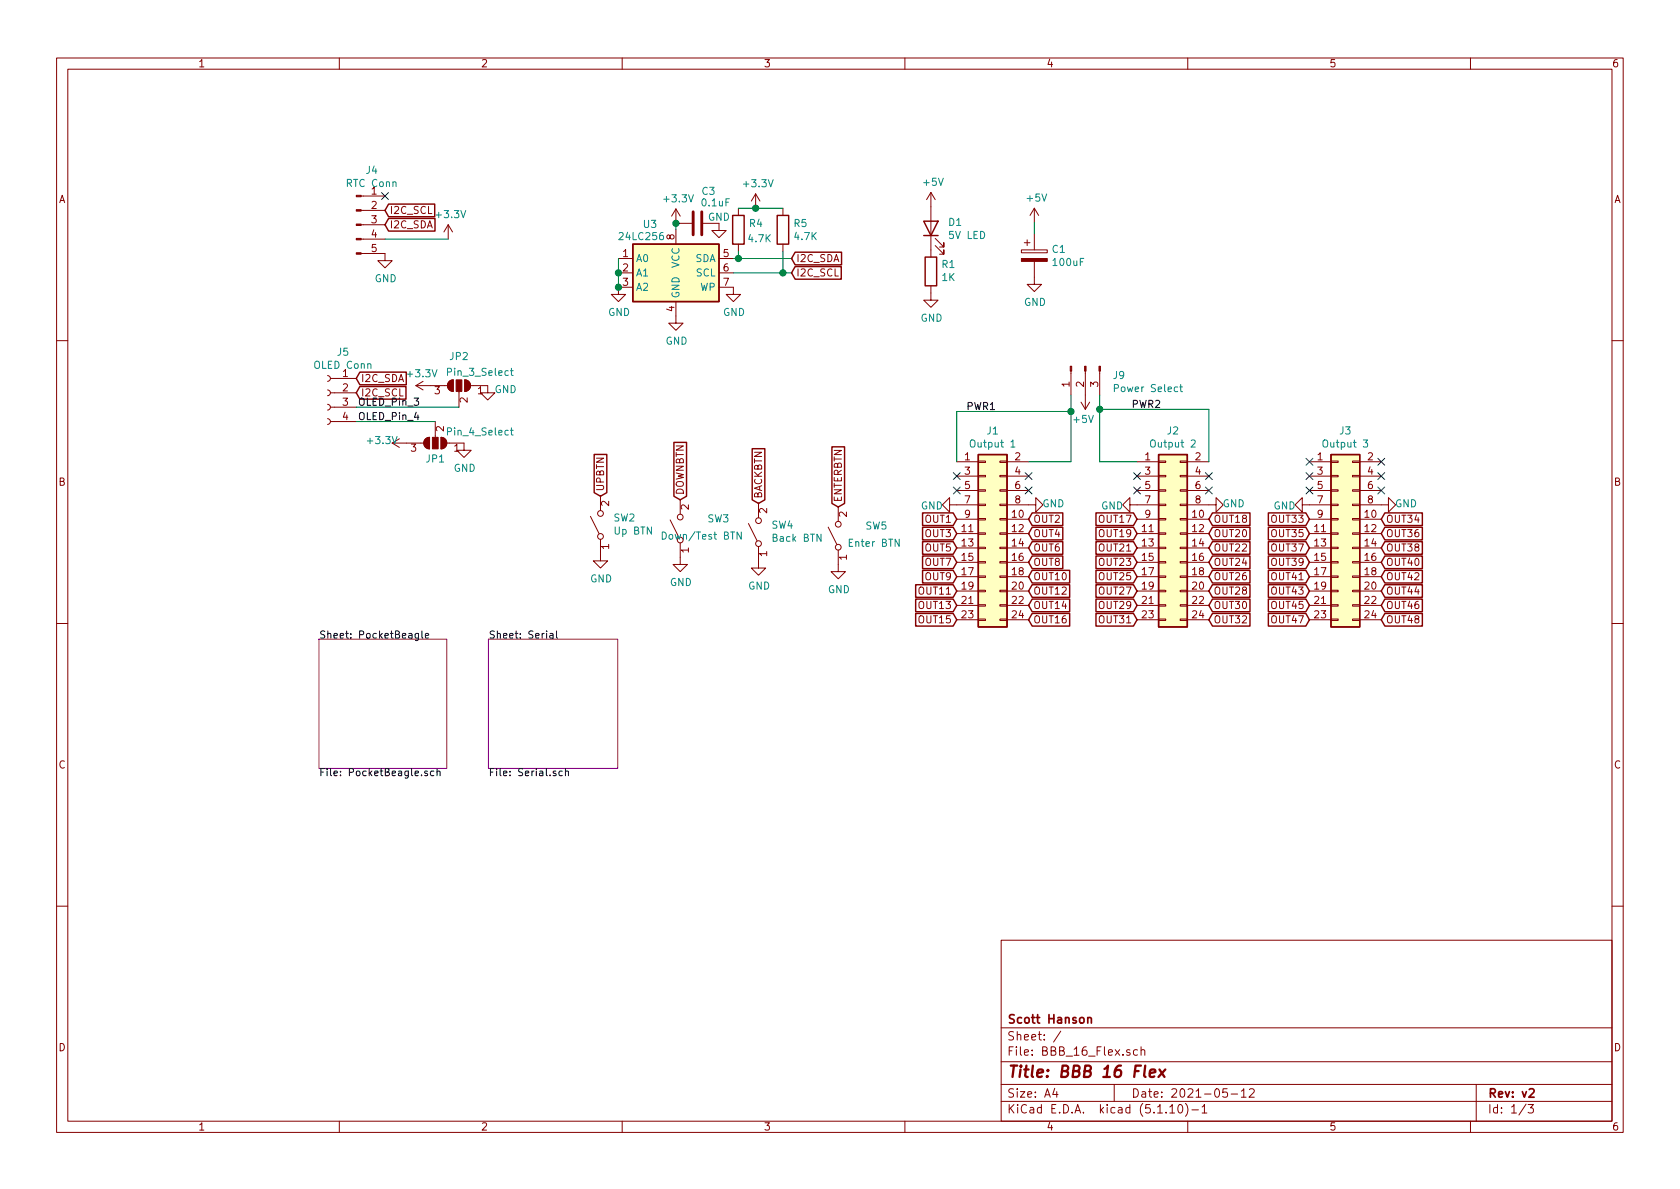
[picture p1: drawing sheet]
<svg xmlns="http://www.w3.org/2000/svg" width="297mm" height="210mm" viewBox="0 0 297 210" stroke-linecap="round" stroke-linejoin="round" font-family="sans-serif">
<g fill="none" stroke="#840000" stroke-width=".18">
<path d="M10 10.3h277v189.9h-277zM12 12.2h273v186.1h-273zM60 10.3v1.9M110 10.3v1.9M160 10.3v1.9M210 10.3v1.9M260 10.3v1.9M63.9 39.7h4.2M63.9 37.2h4.2M63.9 34.7h4.2M79.2 39.7l-.7 1.3M79.2 39.7v2.6"/>
<path d="M79.2 39.7l.8 1.3M119.5 37l-.8 1.2M119.5 37v2.5h2.8M119.5 37l.8 1.2M124.3 39.5h2.8v1.3h1.3l-1.3 1.2-1.2-1.2h1.2M130.6 36.8v1.3M133.6 34.3l-.8 1.3M133.6 34.3v2.5M133.6 34.3l.8 1.3M138.4 36.8v1.3M164.6 34v11.5M164.6 34l-.8 1.3"/>
<path d="M164.6 34l.8 1.3M182.9 36.8v2.6M182.9 36.8l-.8 1.3M182.9 36.8l.7 1.3M63.9 44.8h4.2v1.3h1.2l-1.2 1.3-1.3-1.3h1.3M63.9 42.3h4.2M109.3 45.7h2.6M109.3 48.3h2.6M111.9 50.8h-2.6v1.3h1.3l-1.3 1.2-1.2-1.2h1.2M119.5 53.3v3.8h1.3l-1.3 1.3-1.3-1.3h1.3M119.5 40.6v2.6M127.1 50.8h2.6v1.3h1.2l-1.2 1.2-1.3-1.2h1.3"/>
<path d="M127.1 45.7h2.6M127.1 48.3h2.6M130.6 43.2v1.2M138.4 43.2v1.2M164.6 50.5v2.6h1.3l-1.3 1.3-1.3-1.3h1.3M165.4 43.4l1.5 1.6v-.8v.8h-.8M165.4 42.2l1.5 1.5v-.8v.8h-.8M180.6 44.2h4.6v.5h-4.6zM181.1 42.9h1M181.6 42.4v1M182.9 46.2v4.1h1.2l-1.2 1.3-1.3-1.3h1.3M182.9 41.4v2.8"/>
<path d="M10 60.2h2M57.9 74l.3 .2 .2 .2-.1 .5-.4 .2M57.9 71.5l.3 .1 .2 .3-.1 .4-.4 .2M57.9 69l.3 .1 .2 .3-.1 .4-.4 .2M57.9 66.4l.3 .1 .2 .3-.1 .5-.4 .1M58.4 74.5h4.6M58.4 72h4.6M58.4 69.5h4.6M58.4 66.9h4.6M69.3 78.4l1.3 .7M69.3 78.4h5.6M70.6 77.6l-1.3 .8"/>
<path d="M73.5 68.2h5.6M73.5 68.2l1.3 .8M74.8 67.4l-1.3 .8M75.2 77.7l.4-.3 .3-.1v2.1a1.03 1.03 0 0 1-.9-.6 1.03 1.03 0 0 1 .2-1.1zM77 74.5v2.8M78 77.3a1.02 1.02 0 0 1 1 1.1 1.02 1.02 0 0 1-1 1zM79 78.4h3v1.2h1.3l-1.3 1.3-1.2-1.3h1.2M79.3 67.5l.5-.3h.3v2a1.03 1.03 0 0 1-.9-.6 1.03 1.03 0 0 1 .1-1.1zM81.2 69.2v2.8M82.2 67.2a1.02 1.02 0 0 1 1 1 1.02 1.02 0 0 1-1 1zM83.2 68.2h3v1.3h1.3l-1.3 1.2-1.2-1.2h1.2M189.4 65.6v4.2"/>
<path d="M191.1 71.1l.8 1.3M191.9 65.6v6.8M192.7 71.1l-.8 1.3M194.4 65.6v4.2M285 60.2h2M104.4 91.3l1.5 3.1M106.2 95.4v3.8h1.2l-1.2 1.3-1.3-1.3h1.3M106.2 87.8v2.5M118.5 91.9l1.5 3.1M120.3 96v3.8h1.2l-1.2 1.3-1.3-1.3h1.3M120.3 88.4v2.5M132.3 92.6l1.6 3"/>
<path d="M134.1 96.6v3.9h1.3l-1.3 1.2-1.3-1.2h1.3M134.1 89v2.6M146.4 93.2l1.6 3.1M148.2 97.3v3.8h1.3l-1.3 1.3-1.3-1.3h1.3M148.2 89.7v2.5M167.9 89.3v-1.3l-1.3 1.3 1.3 1.2v-1.2h5.1M169.2 81.7h3.8M169.2 91.8h3.8M169.2 94.4h3.8M169.2 96.9h3.8M169.2 99.4h3.8M169.2 84.2h3.8"/>
<path d="M169.2 86.7h3.8M173 99.3h1.2v.3h-1.2zM173 96.8h1.2v.2h-1.2zM173 91.7h1.2v.2h-1.2zM173 89.1h1.2v.3h-1.2zM173 86.6h1.2v.3h-1.2zM173 84.1h1.2v.2h-1.2zM173 94.2h1.2v.3h-1.2zM173 81.5h1.2v.3h-1.2zM176.8 99.3h1.3v.3h-1.3zM176.8 96.8h1.3v.2h-1.3zM176.8 91.7h1.3v.2h-1.3z"/>
<path d="M176.8 89.1h1.3v.3h-1.3zM176.8 86.6h1.3v.3h-1.3zM176.8 84.1h1.3v.2h-1.3zM176.8 94.2h1.3v.3h-1.3zM176.8 81.5h1.3v.3h-1.3zM178.1 89.3h5v-1.3l1.3 1.3-1.3 1.2v-1.2M178.1 81.7h3.8M178.1 91.8h3.8M178.1 94.4h3.8M178.1 96.9h3.8M178.1 99.4h3.8M178.1 84.2h3.8"/>
<path d="M178.1 86.7h3.8M199.8 89.3v-1.3l-1.3 1.3 1.3 1.2v-1.2h5.1M201 81.7h3.9M201 91.8h3.9M201 94.4h3.9M201 96.9h3.9M201 99.4h3.9M201 84.2h3.9M201 86.7h3.9M204.9 99.3h1.2v.3h-1.2zM204.9 96.8h1.2v.2h-1.2zM204.9 91.7h1.2v.2h-1.2z"/>
<path d="M204.9 89.1h1.2v.3h-1.2zM204.9 86.6h1.2v.3h-1.2zM204.9 84.1h1.2v.2h-1.2zM204.9 94.2h1.2v.3h-1.2zM204.9 81.5h1.2v.3h-1.2zM208.7 99.3h1.2v.3h-1.2zM208.7 96.8h1.2v.2h-1.2zM208.7 91.7h1.2v.2h-1.2zM208.7 89.1h1.2v.3h-1.2zM208.7 86.6h1.2v.3h-1.2zM208.7 84.1h1.2v.2h-1.2zM208.7 94.2h1.2v.3h-1.2z"/>
<path d="M208.7 81.5h1.2v.3h-1.2zM209.9 89.3h5.1v-1.3l1.3 1.3-1.3 1.2v-1.2M209.9 81.7h3.8M209.9 91.8h3.8M209.9 94.4h3.8M209.9 96.9h3.8M209.9 99.4h3.8M209.9 84.2h3.8M209.9 86.7h3.8M230.3 89.3v-1.3l-1.3 1.3 1.3 1.2v-1.2h5M231.5 81.7h3.8M231.5 91.8h3.8"/>
<path d="M231.5 94.4h3.8M231.5 96.9h3.8M231.5 99.4h3.8M231.5 84.2h3.8M231.5 86.7h3.8M235.3 99.3h1.3v.3h-1.3zM235.3 96.8h1.3v.2h-1.3zM235.3 91.7h1.3v.2h-1.3zM235.3 89.1h1.3v.3h-1.3zM235.3 86.6h1.3v.3h-1.3zM235.3 84.1h1.3v.2h-1.3zM235.3 94.2h1.3v.3h-1.3z"/>
<path d="M235.3 81.5h1.3v.3h-1.3zM239.1 99.3h1.3v.3h-1.3zM239.1 96.8h1.3v.2h-1.3zM239.1 91.7h1.3v.2h-1.3zM239.1 89.1h1.3v.3h-1.3zM239.1 86.6h1.3v.3h-1.3zM239.1 84.1h1.3v.2h-1.3zM239.1 94.2h1.3v.3h-1.3zM239.1 81.5h1.3v.3h-1.3zM240.4 89.3h5.1v-1.3l1.3 1.3-1.3 1.2v-1.2M240.4 81.7h3.8M240.4 91.8h3.8"/>
<path d="M240.4 94.4h3.8M240.4 96.9h3.8M240.4 99.4h3.8M240.4 84.2h3.8M240.4 86.7h3.8M10 110.3h2M169.2 102h3.8M169.2 104.5h3.8M169.2 107.1h3.8M169.2 109.6h3.8M173 101.8h1.2v.3h-1.2zM173 104.4h1.2v.2h-1.2z"/>
<path d="M173 106.9h1.2v.3h-1.2zM173 109.5h1.2v.2h-1.2zM176.8 101.8h1.3v.3h-1.3zM176.8 104.4h1.3v.2h-1.3zM176.8 106.9h1.3v.3h-1.3zM176.8 109.5h1.3v.2h-1.3zM178.1 102h3.8M178.1 104.5h3.8M178.1 107.1h3.8M178.1 109.6h3.8M201 102h3.9M201 104.5h3.9"/>
<path d="M201 107.1h3.9M201 109.6h3.9M204.9 101.8h1.2v.3h-1.2zM204.9 104.4h1.2v.2h-1.2zM204.9 106.9h1.2v.3h-1.2zM204.9 109.5h1.2v.2h-1.2zM208.7 101.8h1.2v.3h-1.2zM208.7 104.4h1.2v.2h-1.2zM208.7 106.9h1.2v.3h-1.2zM208.7 109.5h1.2v.2h-1.2zM209.9 102h3.8M209.9 104.5h3.8"/>
<path d="M209.9 107.1h3.8M209.9 109.6h3.8M231.5 102h3.8M231.5 104.5h3.8M231.5 107.1h3.8M231.5 109.6h3.8M235.3 101.8h1.3v.3h-1.3zM235.3 104.4h1.3v.2h-1.3zM235.3 106.9h1.3v.3h-1.3zM235.3 109.5h1.3v.2h-1.3zM239.1 101.8h1.3v.3h-1.3zM239.1 104.4h1.3v.2h-1.3z"/>
<path d="M239.1 106.9h1.3v.3h-1.3zM239.1 109.5h1.3v.2h-1.3zM240.4 102h3.8M240.4 104.5h3.8M240.4 107.1h3.8M240.4 109.6h3.8M285 110.3h2M10 160.2h2M177 166.3h108v32h-108zM285 160.2h2M60 198.3v1.9M110 198.3v1.9"/>
<path d="M160 198.3v1.9M177 194.8h108M177 191.8h108M177 187.8h108M177 181.8h108M186.5 192.5l-.4 1h1M186.8 193v1M187.6 182.3l-1.3 2M197 191.8v3M199.8 185.7a.37 .37 0 0 0-.6 .1l.1 .2 .5 .2v.1l-.2 .3-.4-.1M201.1 185.7l-.4-.1-.3 .3 .1 .6 .2 .1 .4-.1M201.8 185.7a.37 .37 0 0 1 .6 .1v.8"/>
<path d="M201.8 185.1v1.5M206.8 195.8l.5-.5v1.5M206.8 196.8h.9M208.5 195.4l.1-.1a.8 .8 0 0 1 .5 .8 .8 .8 0 0 1-.5 .7 1 1 0 0 1-.1-1.4zM209.6 195.1a1.71 1.71 0 0 1 0 2.3M210 198.3v1.9M210.7 196.3h1.2M212.5 195.8l.5-.5v1.5M212.5 196.8h.9M217 192.5h-.7l-.1 .7 .2-.1 .5 .1 .1 .2v.5l-.2 .1-.6-.1M217.7 193.5h1.1M219.5 193l.4-.5v1.5"/>
<path d="M219.5 194h.8M220.9 192.7l.2-.2h.4l.2 .2 .1 .3-1 1h1M260 198.3v1.9M261 191.8v6.5M269.8 195.2l-1.2 2M270.2 195.3h.9l-.5 .6 .4 .1v.7l-.2 .1-.6-.1"/>
<circle cx="106.2" cy="90.8" r=".51"/>
<circle cx="106.2" cy="94.9" r=".51"/>
<circle cx="120.3" cy="91.4" r=".51"/>
<circle cx="134.1" cy="96.1" r=".51"/>
<circle cx="134.1" cy="92.1" r=".51"/>
<circle cx="148.2" cy="96.8" r=".51"/>
<circle cx="148.2" cy="92.7" r=".51"/>
</g>
<path d="M192.3 179.9v1M192.3 180.1l.1-.1a.37 .37 0 0 1 .6 .1v.8M270.4 192.7l.2-.2h.4l.2 .5-.9 1h.9" fill="none" stroke="#840000" stroke-width=".3"/>
<path d="M203.3 189.8l1-.2-.1-.4-.5-.1-.4 .3v.9l.2 .1 .6-.1M205 189.1l.9 1.3M206 189.1l-1.2 1.3" fill="none" stroke="#840000" stroke-width=".41"/>
<path d="M56.4 113h22.6v22.9h-22.6zM86.4 113h22.8v22.9h-22.8z" fill="none" stroke="#840084" stroke-width=".18"/>
<g fill="none" stroke="#000" stroke-width=".18">
<path d="M74 112l-.1 1.2-.2 .1-.2-.1M74 112.1l-.4-.1-.2 .2 .1 .6h.5M74.6 111.6v1.1l.2 .1M75.2 112.4l.6-.1-.1-.2-.3-.1-.2 .2 .1 .6h.4M97.3 112.1h.4l.1 .7M97.8 112.3l-.4 .1-.2 .1 .2 .3h.4M98.4 111.6v1.1l.2 .1M75.6 136.4l-.3-.1-.2 .2v.2l.5 .1v.3h-.5M76.7 136.4l-.3-.1-.3 .3 .1 .5h.5M77.3 136.5l.1-.2 .3 .1 .1 .8M77.3 135.9v1.3M99.4 136.4l-.3-.1-.3 .3 .1 .5h.5"/>
<path d="M100 136.5l.2-.2 .3 .1v.8M100 135.9v1.3"/>
</g>
<g fill="#ffffc2" stroke="#ffffc2" stroke-width=".18">
<path d="M204.9 80.4h5v30.5h-5z"/>
<path d="M235.3 80.4h5.1v30.5h-5.1z"/>
<path d="M111.9 43.2h15.2v10.1h-15.2z"/>
<path d="M173 80.4h5.1v30.5h-5.1z"/>
</g>
<g fill="none" stroke="#840000" stroke-width=".25">
<path d="M68.7 38.6h8.2v2.3h-8.2l-.6-1.2zM68.7 36.1h8.2v2.2h-8.2l-.6-1.1zM129.5 38.1h2.1v5.1h-2.1zM137.4 38.1h2v5.1h-2zM163.3 39.1h2.6l-1.3 2.6zM111.9 43.2h15.2v10.1h-15.2zM140.6 44.6h8.2v2.2h-8.2l-.6-1.1zM140.6 47.1h8.1v2.3h-8.1l-.6-1.1zM163.3 41.7h2.6M163.6 45.5h2v5h-2zM63.6 65.8h8.2v2.2h-8.2l-.6-1.1zM63.6 68.3h8.2v2.3h-8.2l-.6-1.1z"/>
<path d="M119.2 78.2h2.2v9.6l-1.1 .6-1.1-.6zM133 79.3h2.2v9.1l-1.1 .6-1.1-.6zM147.1 79h2.2v10l-1.1 .7-1.1-.7zM105.1 80.4h2.2v6.7l-1.1 .7-1.1-.7zM163.1 90.7h5.4l.7 1.1-.7 1.1h-5.4zM163.1 93.2h5.4l.7 1.2-.7 1.1h-5.4zM163.1 95.8h5.4l.7 1.1-.7 1.1h-5.4zM163.1 98.3h5.4l.7 1.1-.7 1.2h-5.4zM173 80.4h5.1v30.5h-5.1zM182.5 95.8h5.4v2.2h-5.4l-.6-1.1zM182.5 90.7h5.4v2.2h-5.4l-.6-1.1zM182.5 93.2h5.4v2.3h-5.4l-.6-1.1z"/>
<path d="M182.5 98.3h5.4v2.3h-5.4l-.6-1.2zM193.8 98.3h6.6l.6 1.1-.6 1.2h-6.6zM193.8 95.8h6.6l.6 1.1-.6 1.1h-6.6zM193.8 93.2h6.6l.6 1.2-.6 1.1h-6.6zM193.8 90.7h6.6l.6 1.1-.6 1.1h-6.6zM204.9 80.4h5v30.5h-5zM214.4 98.3h6.6v2.3h-6.6l-.7-1.2zM214.4 95.8h6.6v2.2h-6.6l-.7-1.1zM214.4 93.2h6.6v2.3h-6.6l-.7-1.1zM214.4 90.7h6.6v2.2h-6.6l-.7-1.1zM224.3 98.3h6.6l.6 1.1-.6 1.2h-6.6zM224.3 95.8h6.6l.6 1.1-.6 1.1h-6.6z"/>
<path d="M224.3 93.2h6.6l.6 1.2-.6 1.1h-6.6zM224.3 90.7h6.6l.6 1.1-.6 1.1h-6.6zM235.3 80.4h5.1v30.5h-5.1zM244.9 98.3h6.6v2.3h-6.6l-.7-1.2zM244.9 95.8h6.6v2.2h-6.6l-.7-1.1zM244.9 93.2h6.6v2.3h-6.6l-.7-1.1zM244.9 90.7h6.6v2.2h-6.6l-.7-1.1zM161.9 103.4h6.6l.7 1.1-.7 1.1h-6.6zM161.9 108.5h6.6l.7 1.1-.7 1.1h-6.6zM161.9 105.9h6.6l.7 1.2-.7 1.1h-6.6zM163.1 100.9h5.4l.7 1.1-.7 1.1h-5.4zM182.5 105.9h6.6v2.3h-6.6l-.6-1.1z"/>
<path d="M182.5 100.9h6.6v2.2h-6.6l-.6-1.1zM182.5 108.5h6.6v2.2h-6.6l-.6-1.1zM182.5 103.4h6.6v2.2h-6.6l-.6-1.1zM193.8 105.9h6.6l.6 1.2-.6 1.1h-6.6zM193.8 103.4h6.6l.6 1.1-.6 1.1h-6.6zM193.8 100.9h6.6l.6 1.1-.6 1.1h-6.6zM193.8 108.5h6.6l.6 1.1-.6 1.1h-6.6zM214.4 103.4h6.6v2.2h-6.6l-.7-1.1zM214.4 108.5h6.6v2.2h-6.6l-.7-1.1zM214.4 105.9h6.6v2.3h-6.6l-.7-1.1zM214.4 100.9h6.6v2.2h-6.6l-.7-1.1zM224.3 100.9h6.6l.6 1.1-.6 1.1h-6.6z"/>
<path d="M224.3 105.9h6.6l.6 1.2-.6 1.1h-6.6zM224.3 108.5h6.6l.6 1.1-.6 1.1h-6.6zM224.3 103.4h6.6l.6 1.1-.6 1.1h-6.6zM244.9 103.4h6.6v2.2h-6.6l-.7-1.1zM244.9 108.5h6.6v2.2h-6.6l-.7-1.1zM244.9 105.9h6.6v2.3h-6.6l-.7-1.1zM244.9 100.9h6.6v2.2h-6.6l-.7-1.1z"/>
</g>
<path d="M90.2 65.6h.5M90.2 76.1h.5M90.4 65.1v1.1l.3 .2M90.4 75.7v1.1l.3 .1M178.7 78.2l.4-.4v1.3M178.7 79.1h.8M208.6 68.4h.5M208.8 68v1.1l.3 .2M210.6 77.9l.5-.1 .2 .4v.2l-.7 .7h.7M241 77.8h.8l-.4 .5 .4 .1-.1 .6-.5 .1-.2-.2M131.1 94.1v1.2l-.8-1.2v1.2" fill="none" stroke="#008484" stroke-width=".18"/>
<path d="M122.6 37.5v4M124.1 37.5v4" fill="none" stroke="#840000" stroke-width=".51"/>
<g fill="#840000" stroke="#840000" stroke-width=".18">
<path d="M194.3 64.8h.3v.8h-.3z"/>
<path d="M191.8 64.8h.2v.8h-.2z"/>
<path d="M189.2 64.8h.3v.8h-.3z"/>
<path d="M180.6 45.7h4.6v.5h-4.6z"/>
<path d="M63 44.7h.9v.3h-.9z"/>
<path d="M63 42.2h.9v.2h-.9z"/>
<path d="M63 39.6h.9v.3h-.9z"/>
<path d="M63 37.1h.9v.2h-.9z"/>
<path d="M63 34.5h.9v.3h-.9z"/>
<path d="M82.2 67.2a1.02 1.02 0 0 1 1 1 1.02 1.02 0 0 1-1 1z"/>
<path d="M79.3 67.5l.5-.3h.3v2a1.03 1.03 0 0 1-.9-.6 1.03 1.03 0 0 1 .1-1.1z"/>
<path d="M80.6 67.2h1.1v2h-1.1z"/>
<path d="M78 77.3a1.02 1.02 0 0 1 1 1.1 1.02 1.02 0 0 1-1 1z"/>
<path d="M75.2 77.7l.4-.3 .3-.1v2.1a1.03 1.03 0 0 1-.9-.6 1.03 1.03 0 0 1 .2-1.1z"/>
<path d="M76.5 77.3h1v2.1h-1z"/>
</g>
<g fill="none" stroke="#008400" stroke-width=".18">
<path d="M119.5 39.5v1.1M130.6 36.8h7.8M182.9 39.4v2M68.1 42.3h11.1M109.3 45.7v5.1M129.7 48.3h10.3M129.7 45.7h10.3M130.6 44.4v1.3M138.4 44.4v3.9M63 72h18.2M63 74.5h14M189.4 69.8v11.9h-7.5"/>
<path d="M189.4 72.8h-20.2v8.9M194.4 69.8v11.9h6.6M194.4 72.4h19.3v9.3"/>
</g>
<g fill="#008400" stroke="#008400" stroke-width=".25">
<circle cx="138.4" cy="48.3" r=".51"/>
<circle cx="109.3" cy="48.3" r=".51"/>
<circle cx="133.6" cy="36.8" r=".51"/>
<circle cx="119.5" cy="39.5" r=".51"/>
<circle cx="194.4" cy="72.4" r=".51"/>
<circle cx="109.3" cy="50.8" r=".51"/>
<circle cx="189.4" cy="72.8" r=".51"/>
<circle cx="130.6" cy="45.7" r=".51"/>
</g>
<g fill="none" stroke="#000084" stroke-width=".18">
<path d="M67.5 34.1l1.2 1.2M68.7 34.1l-1.2 1.2M168.6 86.1l1.2 1.2M168.6 83.6l1.2 1.2M169.8 86.1l-1.2 1.2M169.8 83.6l-1.2 1.2M181.3 86.1l1.2 1.2M181.3 83.6l1.2 1.2M182.5 86.1l-1.2 1.2M182.5 83.6l-1.2 1.2M200.4 83.6l1.3 1.2M200.4 86.1l1.3 1.2"/>
<path d="M201.7 83.6l-1.3 1.2M201.7 86.1l-1.3 1.2M213.1 86.1l1.3 1.2M213.1 83.6l1.3 1.2M214.4 86.1l-1.3 1.2M214.4 83.6l-1.3 1.2M230.9 81l1.2 1.3M230.9 83.6l1.2 1.2M230.9 86.1l1.2 1.2M232.1 81l-1.2 1.3M232.1 83.6l-1.2 1.2M232.1 86.1l-1.2 1.2"/>
<path d="M243.6 86.1l1.2 1.2M243.6 81l1.2 1.3M243.6 83.6l1.2 1.2M244.8 86.1l-1.2 1.2M244.8 81l-1.2 1.3M244.8 83.6l-1.2 1.2"/>
</g>
<text font-size="2.8" fill="#840000" x="178" y="190.5">Title: BBB 16 Flex</text>
<g font-size="2.1" fill="#840000">
<text x="178" y="184">Sheet: /</text>
<text x="178" y="181">Scott Hanson</text>
<text x="178" y="186.7">File: BBB_16_Flex.sch</text>
<text x="178" y="196.9">KiCad E.D.A. kicad (5.1.10)-1</text>
<text x="178" y="194.1">Size: A4</text>
<text x="200" y="194.1">Date: 2021-05-12</text>
<text x="263" y="194.1">Rev: v2</text>
<text x="263" y="196.9">Id: 1/3</text>
</g>
<g font-size="1.8" fill="#840000">
<text x="35" y="11.9">1</text>
<text x="85" y="11.9">2</text>
<text x="135" y="11.9">3</text>
<text x="185" y="11.9">4</text>
<text x="235" y="11.9">5</text>
<text x="285" y="11.9">6</text>
<text x="10.4" y="35.9">A</text>
<text x="65.7" y="34.4">1</text>
<text x="285.4" y="35.9">A</text>
<text x="65.7" y="37">2</text>
<text x="65.7" y="39.5">3</text>
<text x="68.9" y="40.4">I2C_SDA</text>
<text x="68.9" y="37.8">I2C_SCL</text>
<text x="65.7" y="42">4</text>
<text x="65.7" y="44.6">5</text>
<text x="110.1" y="45.5">1</text>
<text x="119.3" y="42.4" transform="rotate(-90 119.3 42.4)">8</text>
<text x="127.9" y="45.5">5</text>
<text x="140.7" y="46.3">I2C_SDA</text>
<text x="110.1" y="48">2</text>
<text x="110.1" y="50.5">3</text>
<text x="127.9" y="48">6</text>
<text x="127.9" y="50.5">7</text>
<text x="140.7" y="48.9">I2C_SCL</text>
<text x="119.3" y="55.1" transform="rotate(-90 119.3 55.1)">4</text>
<text x="60.6" y="66.7">1</text>
<text x="60.6" y="69.2">2</text>
<text x="60.6" y="71.7">3</text>
<text x="63.8" y="67.6">I2C_SDA</text>
<text x="76.9" y="69.7">3</text>
<text x="82.7" y="71.2" transform="rotate(-90 82.7 71.2)">2</text>
<text x="84.5" y="69.7">1</text>
<text x="189.1" y="68.4" transform="rotate(-90 189.1 68.4)">1</text>
<text x="191.6" y="68.4" transform="rotate(-90 191.6 68.4)">2</text>
<text x="194.2" y="68.4" transform="rotate(-90 194.2 68.4)">3</text>
<text x="60.6" y="74.3">4</text>
<text x="78.5" y="76.3" transform="rotate(-90 78.5 76.3)">2</text>
<text x="72.7" y="79.9">3</text>
<text x="80.3" y="79.9">1</text>
<text x="170.6" y="81.4">1</text>
<text x="170.6" y="83.9">3</text>
<text x="179.5" y="81.4">2</text>
<text x="179.5" y="83.9">4</text>
<text x="202.5" y="81.4">1</text>
<text x="202.5" y="83.9">3</text>
<text x="211.4" y="81.4">2</text>
<text x="211.4" y="83.9">4</text>
<text x="232.9" y="81.4">1</text>
<text x="232.9" y="83.9">3</text>
<text x="241.8" y="81.4">2</text>
<text x="241.8" y="83.9">4</text>
<text x="10.4" y="85.9">B</text>
<text x="106.8" y="87" transform="rotate(-90 106.8 87)">UPBTN</text>
<text x="107.7" y="89.5" transform="rotate(-90 107.7 89.5)">2</text>
<text x="120.9" y="87.6" transform="rotate(-90 120.9 87.6)">DOWNBTN</text>
<text x="134.7" y="88.2" transform="rotate(-90 134.7 88.2)">BACKBTN</text>
<text x="148.8" y="88.9" transform="rotate(-90 148.8 88.9)">ENTERBTN</text>
<text x="170.6" y="86.5">5</text>
<text x="170.6" y="89">7</text>
<text x="179.5" y="86.5">6</text>
<text x="179.5" y="89">8</text>
<text x="202.5" y="86.5">5</text>
<text x="202.5" y="89">7</text>
<text x="211.4" y="86.5">6</text>
<text x="211.4" y="89">8</text>
<text x="232.9" y="86.5">5</text>
<text x="232.9" y="89">7</text>
<text x="241.8" y="86.5">6</text>
<text x="241.8" y="89">8</text>
<text x="285.4" y="85.9">B</text>
<text x="121.8" y="90.1" transform="rotate(-90 121.8 90.1)">2</text>
<text x="135.6" y="90.8" transform="rotate(-90 135.6 90.8)">2</text>
<text x="149.7" y="91.4" transform="rotate(-90 149.7 91.4)">2</text>
<text x="163.7" y="92.5">OUT1</text>
<text x="163.7" y="95">OUT3</text>
<text x="170.1" y="94.1">11</text>
<text x="170.6" y="91.6">9</text>
<text x="179" y="91.6">10</text>
<text x="179" y="94.1">12</text>
<text x="182.7" y="92.5">OUT2</text>
<text x="182.7" y="95">OUT4</text>
<text x="194.6" y="95">OUT19</text>
<text x="194.6" y="92.5">OUT17</text>
<text x="202" y="94.1">11</text>
<text x="202.5" y="91.6">9</text>
<text x="210.9" y="91.6">10</text>
<text x="210.9" y="94.1">12</text>
<text x="214.5" y="95">OUT20</text>
<text x="214.5" y="92.5">OUT18</text>
<text x="225" y="95">OUT35</text>
<text x="225" y="92.5">OUT33</text>
<text x="232.5" y="94.1">11</text>
<text x="232.9" y="91.6">9</text>
<text x="241.4" y="91.6">10</text>
<text x="241.4" y="94.1">12</text>
<text x="245" y="95">OUT36</text>
<text x="245" y="92.5">OUT34</text>
<text x="107.7" y="97.1" transform="rotate(-90 107.7 97.1)">1</text>
<text x="121.8" y="97.8" transform="rotate(-90 121.8 97.8)">1</text>
<text x="135.6" y="98.4" transform="rotate(-90 135.6 98.4)">1</text>
<text x="149.7" y="99" transform="rotate(-90 149.7 99)">1</text>
<text x="163.7" y="97.5">OUT5</text>
<text x="163.7" y="100.1">OUT7</text>
<text x="170.1" y="96.6">13</text>
<text x="170.1" y="99.2">15</text>
<text x="170.1" y="101.7">17</text>
<text x="179" y="96.6">14</text>
<text x="179" y="99.2">16</text>
<text x="179" y="101.7">18</text>
<text x="182.7" y="97.5">OUT6</text>
<text x="182.7" y="100.1">OUT8</text>
<text x="194.6" y="100.1">OUT23</text>
<text x="194.6" y="97.5">OUT21</text>
<text x="202" y="96.6">13</text>
<text x="202" y="99.2">15</text>
<text x="202" y="101.7">17</text>
<text x="210.9" y="96.6">14</text>
<text x="210.9" y="99.2">16</text>
<text x="210.9" y="101.7">18</text>
<text x="214.5" y="100.1">OUT24</text>
<text x="214.5" y="97.5">OUT22</text>
<text x="225" y="100.1">OUT39</text>
<text x="225" y="97.5">OUT37</text>
<text x="232.5" y="96.6">13</text>
<text x="232.5" y="99.2">15</text>
<text x="232.5" y="101.7">17</text>
<text x="241.4" y="96.6">14</text>
<text x="241.4" y="99.2">16</text>
<text x="241.4" y="101.7">18</text>
<text x="245" y="100.1">OUT40</text>
<text x="245" y="97.5">OUT38</text>
<text x="162.7" y="105.2">OUT11</text>
<text x="162.7" y="107.7">OUT13</text>
<text x="163.7" y="102.6">OUT9</text>
<text x="170.1" y="104.3">19</text>
<text x="170.1" y="106.8">21</text>
<text x="179" y="104.3">20</text>
<text x="179" y="106.8">22</text>
<text x="182.7" y="107.7">OUT14</text>
<text x="182.7" y="102.6">OUT10</text>
<text x="182.7" y="105.2">OUT12</text>
<text x="194.6" y="107.7">OUT29</text>
<text x="194.6" y="105.2">OUT27</text>
<text x="194.6" y="102.6">OUT25</text>
<text x="202" y="104.3">19</text>
<text x="202" y="106.8">21</text>
<text x="210.9" y="104.3">20</text>
<text x="210.9" y="106.8">22</text>
<text x="214.5" y="105.2">OUT28</text>
<text x="214.5" y="107.7">OUT30</text>
<text x="214.5" y="102.6">OUT26</text>
<text x="225" y="102.6">OUT41</text>
<text x="225" y="107.7">OUT45</text>
<text x="225" y="105.2">OUT43</text>
<text x="232.5" y="104.3">19</text>
<text x="232.5" y="106.8">21</text>
<text x="241.4" y="104.3">20</text>
<text x="241.4" y="106.8">22</text>
<text x="245" y="105.2">OUT44</text>
<text x="245" y="107.7">OUT46</text>
<text x="245" y="102.6">OUT42</text>
<text x="162.7" y="110.2">OUT15</text>
<text x="170.1" y="109.3">23</text>
<text x="179" y="109.3">24</text>
<text x="182.7" y="110.2">OUT16</text>
<text x="194.6" y="110.2">OUT31</text>
<text x="202" y="109.3">23</text>
<text x="210.9" y="109.3">24</text>
<text x="214.5" y="110.2">OUT32</text>
<text x="225" y="110.2">OUT47</text>
<text x="232.5" y="109.3">23</text>
<text x="241.4" y="109.3">24</text>
<text x="245" y="110.2">OUT48</text>
<text x="10.4" y="135.9">C</text>
<text x="285.4" y="135.9">C</text>
<text x="10.4" y="185.9">D</text>
<text x="285.4" y="185.9">D</text>
<text x="35" y="199.9">1</text>
<text x="85" y="199.9">2</text>
<text x="135" y="199.9">3</text>
<text x="185" y="199.9">4</text>
<text x="235" y="199.9">5</text>
<text x="285" y="199.9">6</text>
</g>
<g font-size="1.8" fill="#008484">
<text x="61.4" y="33.1">RTC Conn</text>
<text x="64.8" y="30.8">J4</text>
<text x="117.6" y="35.8">+3.3V</text>
<text x="124.2" y="34.5">C3</text>
<text x="131.6" y="33.1">+3.3V</text>
<text x="163.4" y="32.9">+5V</text>
<text x="181.7" y="35.7">+5V</text>
<text x="77.3" y="38.6">+3.3V</text>
<text x="113.8" y="40.3">U3</text>
<text x="124.2" y="36.5">0.1uF</text>
<text x="125.2" y="39">GND</text>
<text x="132.5" y="40.2">R4</text>
<text x="140.4" y="40.2">R5</text>
<text x="167.8" y="39.9">D1</text>
<text x="109.8" y="42.5">24LC256</text>
<text x="112.4" y="46.3">A0</text>
<text x="120.1" y="47.4" transform="rotate(-90 120.1 47.4)">VCC</text>
<text x="122.9" y="46.3">SDA</text>
<text x="132.4" y="42.8">4.7K</text>
<text x="140.6" y="42.5">4.7K</text>
<text x="166.6" y="47.4">R1</text>
<text x="167.9" y="42.3">5V LED</text>
<text x="186.1" y="44.7">C1</text>
<text x="186.3" y="47">100uF</text>
<text x="66.2" y="49.9">GND</text>
<text x="112.4" y="48.9">A1</text>
<text x="112.4" y="51.4">A2</text>
<text x="120.1" y="52.8" transform="rotate(-90 120.1 52.8)">GND</text>
<text x="123.1" y="48.9">SCL</text>
<text x="123.8" y="51.4">WP</text>
<text x="166.6" y="49.7">1K</text>
<text x="107.5" y="55.9">GND</text>
<text x="127.8" y="55.9">GND</text>
<text x="162.8" y="56.9">GND</text>
<text x="181.1" y="54.1">GND</text>
<text x="55.7" y="65.2">OLED Conn</text>
<text x="59.7" y="62.9">J5</text>
<text x="79.6" y="63.7">JP2</text>
<text x="117.7" y="61">GND</text>
<text x="72.2" y="66.7">+3.3V</text>
<text x="79.4" y="66.5">Pin_3_Select</text>
<text x="87.5" y="69.5">GND</text>
<text x="196.9" y="67">J9</text>
<text x="197.5" y="69.3">Power Select</text>
<text x="79.4" y="77">Pin_4_Select</text>
<text x="174.5" y="76.8">J1</text>
<text x="189.9" y="74.8">+5V</text>
<text x="206.4" y="76.8">J2</text>
<text x="236.9" y="76.8">J3</text>
<text x="65.2" y="78.5">+3.3V</text>
<text x="75.4" y="81.8">JP1</text>
<text x="80.2" y="83.4">GND</text>
<text x="171.9" y="79.1">Output 1</text>
<text x="203.8" y="79.1">Output 2</text>
<text x="234.2" y="79.1">Output 3</text>
<text x="184.3" y="89.7">GND</text>
<text x="216.2" y="89.7">GND</text>
<text x="246.7" y="89.7">GND</text>
<text x="108.5" y="92.2">SW2</text>
<text x="108.8" y="94.5">Up BTN</text>
<text x="117.6" y="95.4">Down/Test BTN</text>
<text x="125.1" y="92.4">SW3</text>
<text x="136.4" y="93.5">SW4</text>
<text x="136.8" y="95.8">Back BTN</text>
<text x="153.1" y="93.6">SW5</text>
<text x="162.8" y="90.1">GND</text>
<text x="194.7" y="90.1">GND</text>
<text x="225.2" y="90.1">GND</text>
<text x="150.3" y="96.7">Enter BTN</text>
<text x="104.3" y="103">GND</text>
<text x="118.4" y="103.6">GND</text>
<text x="132.3" y="104.3">GND</text>
<text x="146.4" y="104.9">GND</text>
</g>
<g font-size="1.8">
<text x="63.2" y="71.7">OLED_Pin_3</text>
<text x="63.8" y="70.1">I2C_SCL</text>
<text x="63.2" y="74.3">OLED_Pin_4</text>
<text x="170.8" y="72.5">PWR1</text>
<text x="200" y="72.1">PWR2</text>
<text x="56.4" y="112.9">Sheet: PocketBeagle</text>
<text x="86.4" y="112.9">Sheet: Serial</text>
<text x="56.4" y="137.3">File: PocketBeagle.sch</text>
<text x="86.4" y="137.3">File: Serial.sch</text>
</g>
</svg>
